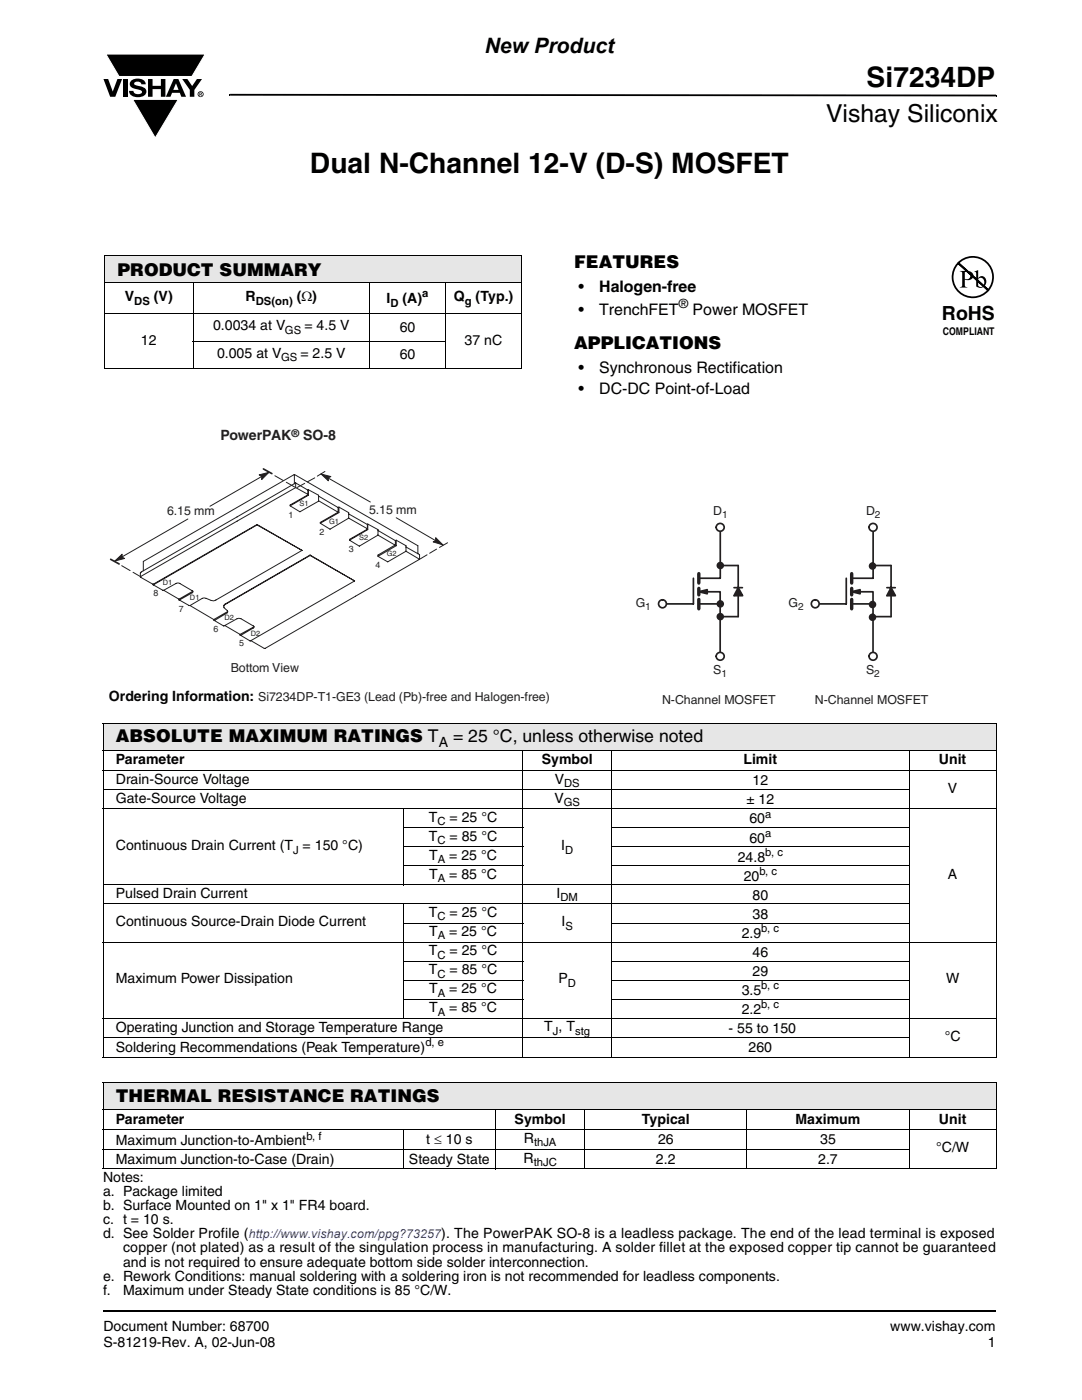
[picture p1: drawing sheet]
<svg xmlns="http://www.w3.org/2000/svg" width="216mm" height="279mm" viewBox="0 0 216 279" stroke-linecap="round" stroke-linejoin="round" font-family="sans-serif">
<g fill="#000">
<path d="M20.6 15.8h1l.9 2.5 .9-2.5h1l-1.4 3.5h-1zM21.1 10.8h19.8l-2.6 4.5h-14.6zM24.5 15.8h.9v3.5h-.9zM26.2 16.1a2.08 2.08 0 0 1 2.8 .3l.1 .4h-.9a.78 .78 0 0 0-.7-.5 .78 .78 0 0 0-.7 .4l.2 .3 1 .2a1.06 1.06 0 0 1 1.2 1 1.06 1.06 0 0 1-1.1 1.1 1.71 1.71 0 0 1-2.3-1.2h.8a.95 .95 0 0 0 .8 .7 .95 .95 0 0 0 .9-.4 1.3 1.3 0 0 0-1.2-.6 1.02 1.02 0 0 1-1-.6 1.02 1.02 0 0 1 .1-1.1zM29.5 15.8h.9v1.3h1.7v-1.3h.9v3.5h-.9v-1.5h-1.7v1.5h-.9zM26.5 19.8h9.1l-4.6 7.7zM36.4 15.8h1l.9 1.4 1-1.4h1l-1.5 2.2v1.3h-.9v-1.4zM45.7 18.7h.2v.4h-.2zM45.9 18.7l152.9 .2v.3l-152.9-.1zM198.8 18.9h.1v.3h-.1zM20.5 261.5h.1v.4h-.1z"/>
<path d="M35.1 16.6l-.5 1.3h1zM34.7 15.8h.9l1.5 3.5h-.9l-.3-.8h-1.6l-.3 .8h-.9z"/>
<path d="M39.9 18.6v.1h.2v-.1zM39.8 18.5h.4l.1 .2-.2 .1 .2 .3-.3-.3-.1 .3h-.1zM39.6 18.8a.45 .45 0 0 0 .9 0 .45 .45 0 0 0-.9 0zM39.4 18.8a.6 .6 0 0 1 1.2 0 .6 .6 0 0 1-1.2 0z"/>
</g>
<path d="M21.1 10.8h19.8l-2.6 4.5h-14.5zM26.5 19.8h9.1l-4.6 7.7z" fill="none" stroke="#fff" stroke-width=".2"/>
<path d="M20.6 261.7h178.2" fill="none" stroke="#000" stroke-width=".36"/>
<path d="M20.9 50.9h83.2v5.5h-83.2z" fill="#e6e6e6"/>
<path d="M20.8 50.9h83.3M20.8 56.4h83.3M20.9 51v22.4M38.5 56.3v17.3M73.7 56.3v17.3M88.9 56.3v17.3M104.1 51v22.4M20.8 62.6h83.3M20.8 73.5h83.3M38.4 68.1h50.6" fill="none" stroke="#000" stroke-width=".2"/>
<path d="M21.7 84.7h88v57.1h-88z" fill="#fff"/>
<g fill="none" stroke="#231f20" stroke-width=".2">
<path d="M58.7 94.7l-30.1 17.3v1.9M58.7 94.7l24.7 14.2v1.6M58.7 94.7v1.9M59 96.4l-30.8 17.8-.2 .1v.9l2.5 1.4 20.8-11.9M59 97.3l-31 17.8M59 97.3l2.5 1.4M59 96.4l2.5 1.4M59 96.4v.9M61.5 97.7v1.1l-3.6 2v.2M63.6 99.9l3.9 2.3M63.6 99l3.9 2.3M30.5 116.7l2.1 1.2 .1-.1"/>
<path d="M30.5 116.5v.2M32.7 117.8l3 1.8M35.7 119.6l.1 .2M35.8 119.8l1.9 1.1M35.9 116.4l2.4 1.5M35.9 116.4h-.6l-2.6 1.4M38.4 117.9l.1 .3-2.7 1.6M38.5 118l-2.8 1.6M51.3 104.7l9 5.1M51.3 104.8l-20.8 11.9M51.3 104.8l9 5M51.3 104.7v.1"/>
<path d="M57.9 101l3.6-2.2v-1.1l2.1 1.1v1.2l-3.8 2.1zM60.3 109.8l-17.2 10-.4 .1-.6-.1-1.4-.5-2.8 1.6M61.9 110.9l-17 9.8-.2 .6 .7 .6v.4l-2.6 1.5-.1-.2M61.9 110.8l-17 9.8-.3 .3M61.9 110.9l8.9 5M61.9 110.8l8.9 5.1M61.9 110.8v.1M67.5 102.2l-3.6 2.1v.1M67.6 101.2v1.1l-3.7 2.1 2 1.2 3.7-2.2M67.6 101.2l-.1 .1v.9M67.6 101.2l2 1.1v1.1M69.6 103.4l3.7 2.1"/>
<path d="M69.6 102.6l3.7 2.1M70.8 115.9l-20.9 12.1-1.9-1.2M73.4 104.6v1.1l-3.7 2.1 2 1.2 3.7-2.2M73.4 104.6l-.1 1-3.6 2v.2M73.4 104.6l2 1.1v1.1M75.4 106.8l3.5 2M75.4 105.9l3.5 2M79.1 107.8v1.1l-3.7 2.1 2 1.1 3.6-2.1M79.1 107.8l-.2 .1v.8l-3.5 2.1v.2M79.1 107.8l1.9 1.1v1.1M79.1 103.3l9.3 5.4M81 110l2.7 1.6"/>
<path d="M81 109.2l2.7 1.5v.9M83.7 111.6l-30.8 17.8-2.8-1.5M89.3 108.3l-1.6 1M37.7 120.9h.2M37.9 120.9l4.8 2.7M42.7 123.8l1.9 1.1 .3-.1 3 1.8M44.9 124.8l2.7-1.4 .5 .1 2.6 1.5-.2 .3-2.4 1.5h-.2v-.2M45.4 122l-2.7 1.6M50.7 125.1l-2.8 1.5"/>
</g>
<path d="M86.9 107.3l1.5 1.4-2-.5 .5-.3z" fill="#231f20"/>
<path d="M64.1 94.6l9.8 5.6M64.8 94.1l-1.5 .9M86.9 107.3l1.5 1.4-2-.5 .5-.3z" fill="none" stroke="#231f20" stroke-width=".2"/>
<path d="M64.1 94.6l1.9 .5-.5 .3v.6z" fill="#231f20"/>
<path d="M53.7 94.3l-11.8 6.7M64.1 94.6l1.9 .5-.5 .3v.6z" fill="none" stroke="#231f20" stroke-width=".2"/>
<path d="M52.6 93.6l1.7 .9M22.1 111.6l1.7 1" fill="none" stroke="#231f20" stroke-width=".34"/>
<path d="M54.8 94.9l4.2 2.4" fill="none" stroke="#231f20" stroke-width=".2" stroke-dasharray="1.9 .7"/>
<path d="M51.7 94.8l2-.5-1.5 1.4v-.6z" fill="#231f20"/>
<path d="M51.7 94.8l2-.5-1.5 1.4v-.6zM37.5 103.6l-14.6 8.4" fill="none" stroke="#231f20" stroke-width=".2"/>
<path d="M22.9 112l1.5-1.4v.6l.5 .3z" fill="#231f20"/>
<path d="M22.9 112l1.5-1.4v.6l.5 .3z" fill="none" stroke="#231f20" stroke-width=".2"/>
<path d="M87.1 109.6l-3.4 2" fill="none" stroke="#231f20" stroke-width=".2" stroke-dasharray="1.6 .6"/>
<path d="M62.8 95.4l-3.6 1.9" fill="none" stroke="#231f20" stroke-width=".2" stroke-dasharray="1.7 .6"/>
<path d="M24.3 112.9l4 2.4" fill="none" stroke="#231f20" stroke-width=".2" stroke-dasharray="1.9 .7"/>
<path d="M126.8 100.7h58.5v40.3h-58.5z" fill="#fff"/>
<path d="M139.5 118.1h4.2v12.1M143.7 106v9.4h-4.3M139.4 120.5h4.3" fill="none" stroke="#231f20" stroke-width=".34"/>
<path d="M139.4 114.5v1.9" fill="none" stroke="#231f20" stroke-width=".68"/>
<path d="M139.5 118.1l1.6-.4v.8z" fill="#231f20"/>
<path d="M138.4 115.4v5.1h-5.6M139.5 118.1l1.6-.4v.8l-1.5-.4M143.7 112.9h3.6M143.7 123.1h3.6" fill="none" stroke="#231f20" stroke-width=".34"/>
<path d="M139.4 117.4v1.3M139.4 119.6v1.9" fill="none" stroke="#231f20" stroke-width=".68"/>
<circle cx="132.2" cy="120.5" r=".79" fill="#fff"/>
<g fill="none" stroke="#231f20" stroke-width=".34">
<path d="M146.5 117.3h1.6M147.3 112.9v10.2M147.3 117.3l-.8 1.6"/>
<circle cx="132.2" cy="120.5" r=".79"/>
</g>
<path d="M147.3 117.3l.9 1.6h-1.7z" fill="#231f20"/>
<path d="M147.3 117.3l.9 1.6h-1.7" fill="none" stroke="#231f20" stroke-width=".34"/>
<circle cx="143.7" cy="105.2" r=".79" fill="#fff"/>
<circle cx="143.7" cy="105.2" r=".79" fill="none" stroke="#231f20" stroke-width=".34"/>
<circle cx="143.7" cy="131" r=".79" fill="#fff"/>
<g fill="none" stroke="#231f20" stroke-width=".34">
<path d="M170 118.1h4.2v12.1M174.2 106v9.4h-4.3M169.9 120.5h4.3"/>
<circle cx="143.7" cy="131" r=".79"/>
</g>
<path d="M169.9 114.5v1.9" fill="none" stroke="#231f20" stroke-width=".68"/>
<path d="M170 118.1l1.6-.4v.8z" fill="#231f20"/>
<path d="M168.9 115.4v5.1h-5.6M170 118.1l1.6-.4v.8l-1.5-.4M174.2 112.9h3.6M174.2 123.1h3.6" fill="none" stroke="#231f20" stroke-width=".34"/>
<path d="M169.9 117.4v1.3M169.9 119.6v1.9" fill="none" stroke="#231f20" stroke-width=".68"/>
<circle cx="162.7" cy="120.5" r=".79" fill="#fff"/>
<g fill="none" stroke="#231f20" stroke-width=".34">
<path d="M177 117.3h1.6M177.8 112.9v10.2M177.8 117.3l-.8 1.6"/>
<circle cx="162.7" cy="120.5" r=".79"/>
</g>
<path d="M177.8 117.3l.9 1.6h-1.7z" fill="#231f20"/>
<path d="M177.8 117.3l.9 1.6h-1.7" fill="none" stroke="#231f20" stroke-width=".34"/>
<circle cx="174.2" cy="105.2" r=".79" fill="#fff"/>
<circle cx="174.2" cy="105.2" r=".79" fill="none" stroke="#231f20" stroke-width=".34"/>
<circle cx="174.2" cy="131" r=".79" fill="#fff"/>
<circle cx="174.2" cy="131" r=".79" fill="none" stroke="#231f20" stroke-width=".34"/>
<circle cx="143.7" cy="112.9" r=".58" fill="#231f20"/>
<circle cx="143.7" cy="112.9" r=".58" fill="none" stroke="#231f20" stroke-width=".34"/>
<circle cx="143.7" cy="120.5" r=".58" fill="#231f20"/>
<circle cx="143.7" cy="120.5" r=".58" fill="none" stroke="#231f20" stroke-width=".34"/>
<circle cx="143.7" cy="123.1" r=".58" fill="#231f20"/>
<circle cx="143.7" cy="123.1" r=".58" fill="none" stroke="#231f20" stroke-width=".34"/>
<circle cx="174.1" cy="113" r=".58" fill="#231f20"/>
<circle cx="174.1" cy="113" r=".58" fill="none" stroke="#231f20" stroke-width=".34"/>
<circle cx="174.1" cy="120.6" r=".58" fill="#231f20"/>
<circle cx="174.1" cy="120.6" r=".58" fill="none" stroke="#231f20" stroke-width=".34"/>
<circle cx="174.1" cy="123.2" r=".58" fill="#231f20"/>
<circle cx="174.1" cy="123.2" r=".58" fill="none" stroke="#231f20" stroke-width=".34"/>
<g fill="#e6e6e6">
<path d="M20.6 144.3h178.2v5.5h-178.2z"/>
<path d="M20.6 215.9h178.2v5.5h-178.2z"/>
</g>
<g fill="none" stroke="#000" stroke-width=".2">
<path d="M20.5 144.3h178.4M20.5 149.8h101.5M20.5 153.8h178.4M20.5 157.6h161M20.6 144.4v66.5M104.3 149.7v61.4M122.1 149.7v61.4M122.2 149.8h59.1M181.4 149.7v61.4M181.5 149.8h17.4M198.8 144.4v66.5M20.5 161.4h178.4"/>
<path d="M20.5 176.6h161M80.4 165.2h24M80.4 169h24M80.4 172.8h24M80.5 161.3v15.4M122 165.2h59.5M122 169h59.5M122 172.8h59.5M20.5 180.4h161M20.5 188h178.4M80.4 184.2h24M80.4 191.8h24"/>
<path d="M80.4 195.6h24M80.4 199.4h24M80.5 180.3v23M122 184.2h59.5M122 191.8h59.5M122 195.6h59.5M122 199.4h59.5M20.5 203.2h178.4M20.5 207h161M20.5 211h178.4M20.5 215.9h178.4M20.6 216v17.2"/>
<path d="M198.8 216v17.2M20.5 221.4h96.1M20.5 225.4h178.4M20.5 229.4h161M20.5 233.3h178.4M80.4 225.4v7.9M98.9 221.4v11.9M116.7 221.4v11.9M116.8 221.4h64.5M149 221.4v11.9M181.4 221.4v11.9M181.5 221.4h17.4"/>
</g>
<g fill="#fff">
<path d="M185.2 46.2h17.2v22.4h-17.2z"/>
<path d="M188 51.1h10.5v16.2h-10.5z"/>
</g>
<path d="M191.1 52.6a4 4 0 0 1 5.7-.3 4 4 0 0 1 .4 5.6l-5.9-5.4 5.9 5.4a4 4 0 0 1-5.8 .4 4 4 0 0 1-.3-5.7z" fill="none" stroke="#000" stroke-width=".35"/>
<g fill="#000">
<path d="M192.5 54.3v1.3a.75 .75 0 0 0 1.1-.6 .75 .75 0 0 0-1.1-.7zM191.5 54.1a2.81 2.81 0 0 1 2.5 .3 .97 .97 0 0 1-.1 1.2 .97 .97 0 0 1-1.2 .3l-.2-.1v1.1l.1 .2 .4 .3h-1.5l.3-.2 .2-.3v-2.3v-.3z"/>
<path d="M195.2 55.7v1.3l.1 .2a.72 .72 0 0 0 .9-.1 .72 .72 0 0 0 .2-.8 .72 .72 0 0 0-.3-.8 .72 .72 0 0 0-.9 .2zM194.4 54.2l.8-.3v1.6a.89 .89 0 0 1 1.1-.3 .89 .89 0 0 1 .5 1 1.23 1.23 0 0 1-.7 1.1 1.23 1.23 0 0 1-1.3-.1v-2.7z"/>
</g>
<g font-size="5.6">
<text x="172.9" y="17.4">Si7234DP</text>
<text x="61.8" y="34.5">Dual N-Channel 12-V (D-S) MOSFET</text>
</g>
<text font-size="4.9" x="164.8" y="24.4">Vishay Siliconix</text>
<text font-size="4.2" x="96.7" y="10.5">New Product</text>
<text font-size="3.9" x="188" y="64">RoHS</text>
<g font-size="3.5">
<text x="114.6" y="53.5">FEATURES</text>
<text x="23.5" y="55">PRODUCT SUMMARY</text>
<text x="114.6" y="69.7">APPLICATIONS</text>
<text x="23.1" y="148.2">ABSOLUTE MAXIMUM RATINGS T</text>
<text x="90.4" y="148.2">= 25 °C, unless otherwise noted</text>
<text x="23.1" y="219.9">THERMAL RESISTANCE RATINGS</text>
</g>
<g font-size="3.2">
<text x="115.4" y="58.2">•</text>
<text x="119.6" y="58.2">Halogen-free</text>
<text x="115.4" y="62.8">•</text>
<text x="119.6" y="62.8">TrenchFET</text>
<text x="138.2" y="62.8">Power MOSFET</text>
<text x="115.4" y="74.4">•</text>
<text x="119.6" y="74.4">Synchronous Rectification</text>
<text x="115.4" y="78.7">•</text>
<text x="119.6" y="78.7">DC-DC Point-of-Load</text>
</g>
<g font-size="2.8">
<text x="24.9" y="60.1">V</text>
<text x="30.7" y="60.1">(V)</text>
<text x="42.5" y="65.9">0.0034 at V</text>
<text x="49" y="60.1">R</text>
<text x="59.2" y="60.1">(Ω)</text>
<text x="60.7" y="65.9">= 4.5 V</text>
<text x="77.1" y="60.5">I</text>
<text x="80.3" y="60.5">(A)</text>
<text x="90.6" y="60.1">Q</text>
<text x="94.9" y="60.1">(Typ.)</text>
<text x="28.1" y="68.9">12</text>
<text x="43.3" y="71.4">0.005 at V</text>
<text x="59.9" y="71.4">= 2.5 V</text>
<text x="79.8" y="71.6">60</text>
<text x="79.8" y="66.2">60</text>
<text x="92.7" y="68.9">37 nC</text>
<text x="87.5" y="149.1">A</text>
<text x="23.1" y="152.6">Parameter</text>
<text x="108.1" y="152.6">Symbol</text>
<text x="148.3" y="152.6">Limit</text>
<text x="187.3" y="152.6">Unit</text>
<text x="23.1" y="160.2">Gate-Source Voltage</text>
<text x="23.1" y="156.4">Drain-Source Voltage</text>
<text x="110.6" y="160.2">V</text>
<text x="110.7" y="156.4">V</text>
<text x="148.9" y="160.5">± 12</text>
<text x="150.2" y="156.7">12</text>
<text x="189.1" y="158.3">V</text>
<text x="85.6" y="167.8">T</text>
<text x="85.6" y="164">T</text>
<text x="89.7" y="164">= 25 °C</text>
<text x="89.7" y="167.8">= 85 °C</text>
<text x="149.5" y="164.3">60</text>
<text x="23.1" y="169.7">Continuous Drain Current (T = 150 °C)</text>
<text x="85.6" y="171.6">T</text>
<text x="89.6" y="171.6">= 25 °C</text>
<text x="112" y="169.7">I</text>
<text x="147.2" y="171.9">24.8</text>
<text x="149.5" y="168.1">60</text>
<text x="23.1" y="179.2">Pulsed Drain Current</text>
<text x="85.6" y="175.4">T</text>
<text x="89.6" y="175.4">= 85 °C</text>
<text x="111" y="179.2">I</text>
<text x="148.4" y="175.7">20</text>
<text x="150.2" y="179.6">80</text>
<text x="189.1" y="175.3">A</text>
<text x="23.1" y="184.8">Continuous Source-Drain Diode Current</text>
<text x="85.6" y="183">T</text>
<text x="89.7" y="183">= 25 °C</text>
<text x="112" y="184.8">I</text>
<text x="150.2" y="183.3">38</text>
<text x="85.6" y="190.6">T</text>
<text x="85.6" y="186.8">T</text>
<text x="89.6" y="186.8">= 25 °C</text>
<text x="89.7" y="190.6">= 25 °C</text>
<text x="148" y="187.2">2.9</text>
<text x="150.2" y="190.9">46</text>
<text x="23.1" y="196.3">Maximum Power Dissipation</text>
<text x="85.6" y="194.4">T</text>
<text x="89.7" y="194.4">= 85 °C</text>
<text x="111.4" y="196.3">P</text>
<text x="150.2" y="194.8">29</text>
<text x="188.8" y="196.3">W</text>
<text x="85.6" y="202">T</text>
<text x="85.6" y="198.2">T</text>
<text x="89.6" y="198.2">= 25 °C</text>
<text x="89.6" y="202">= 85 °C</text>
<text x="148" y="198.5">3.5</text>
<text x="148" y="202.4">2.2</text>
<text x="23.1" y="210">Soldering Recommendations (Peak Temperature)</text>
<text x="23.1" y="206">Operating Junction and Storage Temperature Range</text>
<text x="108.6" y="205.8">T , T</text>
<text x="145.4" y="206.1">- 55 to 150</text>
<text x="149.4" y="210">260</text>
<text x="188.5" y="207.8">°C</text>
<text x="23.1" y="224.2">Parameter</text>
<text x="102.7" y="224.2">Symbol</text>
<text x="128.1" y="224.2">Typical</text>
<text x="158.7" y="224.2">Maximum</text>
<text x="187.4" y="224.2">Unit</text>
<text x="23.1" y="232.2">Maximum Junction-to-Case (Drain)</text>
<text x="23.1" y="228.6">Maximum Junction-to-Ambient</text>
<text x="81.6" y="232.2">Steady State</text>
<text x="85.1" y="228.2">t ≤ 10 s</text>
<text x="104.5" y="232">R</text>
<text x="104.5" y="228.1">R</text>
<text x="130.9" y="232.4">2.2</text>
<text x="131.3" y="228.2">26</text>
<text x="163.3" y="232.4">2.7</text>
<text x="163.7" y="228.2">35</text>
<text x="186.8" y="230">°C/W</text>
<text x="20.6" y="235.8">Notes:</text>
<text x="20.6" y="238.7">a. Package limited</text>
<text x="20.6" y="241.5">b. Surface Mounted on 1&quot; x 1&quot; FR4 board.</text>
<text x="20.6" y="244.3">c. t = 10 s.</text>
<text x="20.6" y="247.1">d. See Solder Profile (</text>
<text x="24.6" y="250">copper (not plated) as a result of the singulation process in manufacturing. A solder fillet at the exposed copper tip cannot be guaranteed</text>
<text x="88" y="247.1">). The PowerPAK SO-8 is a leadless package. The end of the lead terminal is exposed</text>
<text x="20.6" y="255.6">e. Rework Conditions: manual soldering with a soldering iron is not recommended for leadless components.</text>
<text x="24.6" y="252.8">and is not required to ensure adequate bottom side solder interconnection.</text>
<text x="20.6" y="258.4">f.</text>
<text x="24.6" y="258.4">Maximum under Steady State conditions is 85 °C/W.</text>
<text x="20.6" y="265.6">Document Number: 68700</text>
<text x="20.6" y="268.8">S-81219-Rev. A, 02-Jun-08</text>
<text x="177.7" y="265.6">www.vishay.com</text>
<text x="197.1" y="268.8">1</text>
</g>
<g font-size="2.8" fill="#231f20">
<text x="44" y="87.8">PowerPAK</text>
<text x="60.5" y="87.8">SO-8</text>
</g>
<text font-size="2.8" fill="#040503" x="21.7" y="139.9">Ordering Information:</text>
<text font-size="2.5" x="135.4" y="61.5">®</text>
<g font-size="2.5" fill="#231f20">
<text x="33.3" y="102.8">6.15 mm</text>
<text x="73.6" y="102.6">5.15 mm</text>
<text x="142.3" y="102.8">D</text>
<text x="172.8" y="102.8">D</text>
<text x="126.8" y="121.1">G</text>
<text x="157.3" y="121.1">G</text>
<text x="46" y="134">Bottom View</text>
<text x="142.3" y="134.6">S</text>
<text x="172.8" y="134.6">S</text>
<text x="51.5" y="139.9">Si7234DP-T1-GE3 (Lead (Pb)-free and Halogen-free)</text>
<text x="132.1" y="140.4">N-Channel MOSFET</text>
<text x="162.6" y="140.4">N-Channel MOSFET</text>
</g>
<text font-size="2.5" fill="#00f" x="49.6" y="247.1">http://www.vishay.com/ppg?73257</text>
<g font-size="2.2">
<text x="84.2" y="59.3">a</text>
<text x="26.8" y="60.8">DS</text>
<text x="51" y="60.8">DS(on)</text>
<text x="77.9" y="61.2">D</text>
<text x="92.8" y="60.8">g</text>
<text x="56.9" y="66.6">GS</text>
<text x="56.1" y="72.1">GS</text>
<text x="112.5" y="160.9">GS</text>
<text x="112.6" y="157.1">DS</text>
<text x="87.3" y="164.7">C</text>
<text x="152.7" y="163.2">a</text>
<text x="152.7" y="167">a</text>
<text x="58.5" y="170.3">J</text>
<text x="87.3" y="168.5">C</text>
<text x="87.4" y="172.3">A</text>
<text x="112.8" y="170.3">D</text>
<text x="152.7" y="170.8">b, c</text>
<text x="87.4" y="176.1">A</text>
<text x="111.8" y="179.9">DM</text>
<text x="151.5" y="174.6">b, c</text>
<text x="87.3" y="183.7">C</text>
<text x="112.8" y="185.6">S</text>
<text x="87.3" y="191.3">C</text>
<text x="87.4" y="187.5">A</text>
<text x="151.9" y="186">b, c</text>
<text x="87.3" y="195.1">C</text>
<text x="113.3" y="197">D</text>
<text x="151.9" y="197.4">b, c</text>
<text x="87.4" y="198.9">A</text>
<text x="87.4" y="202.7">A</text>
<text x="151.9" y="201.2">b, c</text>
<text x="84.9" y="208.8">d, e</text>
<text x="110.3" y="206.5">J</text>
<text x="114.7" y="206.5">stg</text>
<text x="61.1" y="227.4">b, f</text>
<text x="106.5" y="232.7">thJC</text>
<text x="106.6" y="228.8">thJA</text>
</g>
<text font-size="2.1" x="188.2" y="66.8">COMPLIANT</text>
<text font-size="2.1" fill="#231f20" x="58.2" y="87.1">®</text>
<g font-size="2" fill="#231f20">
<text x="144.1" y="103.3">1</text>
<text x="174.6" y="103.3">2</text>
<text x="128.8" y="121.7">1</text>
<text x="159.3" y="121.7">2</text>
<text x="143.9" y="135.1">1</text>
<text x="174.4" y="135.1">2</text>
</g>
<g font-size="1.8" fill="#231f20">
<text x="57.6" y="103.3">1</text>
<text x="63.7" y="106.8">2</text>
<text x="69.6" y="110.1">3</text>
<text x="74.9" y="113.3">4</text>
<text x="30.6" y="118.9">8</text>
<text x="35.7" y="122.2">7</text>
<text x="42.6" y="126.1">6</text>
<text x="47.7" y="129">5</text>
</g>
<g font-size="1.5" fill="#231f20">
<text x="59.8" y="101">S1</text>
<text x="65.7" y="104.6">G1</text>
<text x="71.7" y="107.8">S2</text>
<text x="77.2" y="110.9">G2</text>
<text x="32.5" y="116.8">D1</text>
<text x="37.9" y="119.8">D1</text>
<text x="44.8" y="123.8">D2</text>
<text x="50" y="126.9">D2</text>
</g>
</svg>
